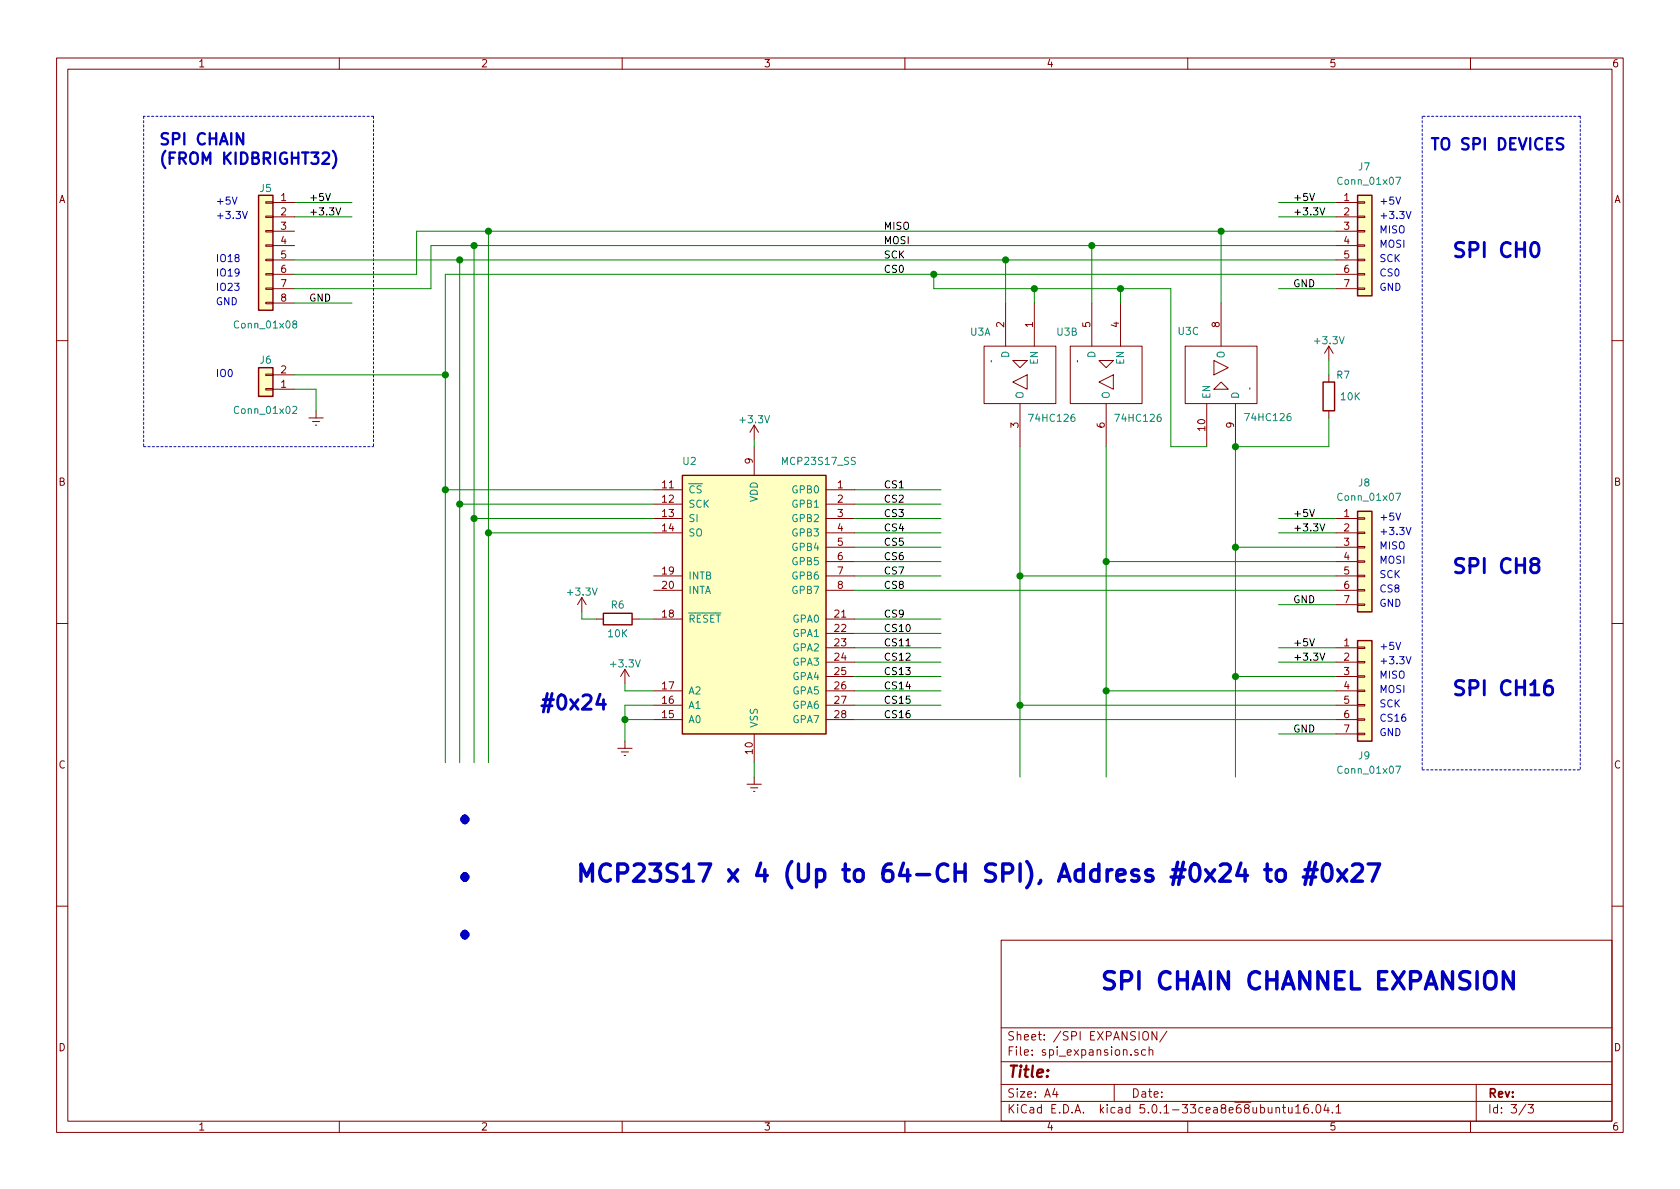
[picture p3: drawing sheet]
<svg xmlns="http://www.w3.org/2000/svg" width="297mm" height="210mm" viewBox="0 0 297 210" stroke-linecap="round" stroke-linejoin="round" font-family="sans-serif">
<g fill="none" stroke="#840000" stroke-width=".18">
<path d="M10 10.3h277v189.9h-277zM12 12.2h273v186.1h-273zM60 10.3v1.9M110 10.3v1.9M160 10.3v1.9M210 10.3v1.9M260 10.3v1.9M47 38.2h1.3v.3h-1.3zM47 35.7h1.3v.2h-1.3zM48.3 35.8h3.8M48.3 38.3h3.8M236.2 35.8h3.8"/>
<path d="M236.2 38.3h3.8M240 38.2h1.3v.3h-1.3zM240 35.7h1.3v.2h-1.3zM47 53.5h1.3v.2h-1.3zM47 50.9h1.3v.3h-1.3zM47 48.4h1.3v.2h-1.3zM47 45.8h1.3v.3h-1.3zM47 43.3h1.3v.3h-1.3zM47 40.8h1.3v.2h-1.3zM48.3 40.9h3.8M48.3 43.4h3.8M48.3 46h3.8"/>
<path d="M48.3 48.5h3.8M48.3 51h3.8M48.3 53.6h3.8M177.8 53.6v7.6M182.9 53.6v7.6M193 53.6v7.6M198.1 53.6v7.6M215.9 53.6v7.6M236.2 40.9h3.8M236.2 43.4h3.8M236.2 46h3.8M236.2 48.5h3.8"/>
<path d="M236.2 51h3.8M240 50.9h1.3v.3h-1.3zM240 48.4h1.3v.2h-1.3zM240 45.8h1.3v.3h-1.3zM240 43.3h1.3v.3h-1.3zM240 40.8h1.3v.2h-1.3zM10 60.2h2M47 66.2h1.3v.2h-1.3zM47 68.7h1.3v.3h-1.3zM48.3 68.8h3.8M48.3 66.3h3.8M54.6 73.9h2.5"/>
<path d="M55.2 74.5h1.3M55.8 75.2h.2M55.9 72.6v1.3M133.3 75.2v2.5M133.3 79v5.1M133.3 75.2l-.7 1.2M133.3 75.2l.8 1.2M174 61.2h12.7v10.2h-12.7zM175.3 63.7v.3zM179.1 67.6l2.5-1.3v2.5zM179.1 63.7h2.5l-1.3 1.3zM180.3 71.4v7.6"/>
<path d="M189.2 61.2h12.7v10.2h-12.7zM190.5 63.7v.3zM194.3 67.6l2.5-1.3v2.5zM194.3 63.7h2.5l-1.2 1.3zM195.6 71.4v7.6M209.5 61.2h12.7v10.2h-12.7zM213.4 71.4v7.6M214.6 63.7l2.6 1.3-2.6 1.3zM215.9 67.6l1.3 1.2h-2.6zM218.4 71.4v7.6M221 68.6v.2zM234.9 61.2v2.5"/>
<path d="M234.9 66.3v1.3M234.9 72.6v1.3M234.9 61.2l-.7 1.3M234.9 61.2l.8 1.3M285 60.2h2M115.6 86.6h5M115.6 89.1h5M115.6 91.7h5M115.6 94.2h5M146 86.6h5.1M146 89.1h5.1M146 91.7h5.1"/>
<path d="M146 94.2h5.1M146 96.8h5.1M146 99.3h5.1M236.2 91.7h3.8M236.2 94.2h3.8M236.2 96.8h3.8M236.2 99.3h3.8M240 99.2h1.3v.2h-1.3zM240 96.6h1.3v.3h-1.3zM240 94.1h1.3v.3h-1.3zM240 91.6h1.3v.2h-1.3zM10 110.3h2"/>
<path d="M102.9 105.7l-.8 1.2M102.9 105.7v2.5M102.9 105.7l.7 1.2M105.4 109.5h1.3M110.5 118.4v2.5M110.5 118.4l-.8 1.2M110.5 118.4l.8 1.2M111.8 109.5h1.2M115.6 109.5h5M115.6 101.8h5M115.6 104.4h5M146 109.5h5.1"/>
<path d="M146 101.8h5.1M146 104.4h5.1M146 112h5.1M146 114.5h5.1M146 117.1h5.1M146 119.6h5.1M236.2 101.8h3.8M236.2 104.4h3.8M236.2 114.5h3.8M236.2 117.1h3.8M236.2 119.6h3.8M236.2 106.9h3.8"/>
<path d="M240 106.8h1.3v.3h-1.3zM240 104.3h1.3v.2h-1.3zM240 101.7h1.3v.3h-1.3zM240 119.5h1.3v.3h-1.3zM240 117h1.3v.2h-1.3zM240 114.4h1.3v.3h-1.3zM285 110.3h2M109.2 132.3h2.6M109.9 133h1.2M110.4 133.6h.2M110.5 131.1v1.2M115.6 127.2h5"/>
<path d="M115.6 124.7h5M115.6 122.2h5M132.1 138.7h2.5M132.7 139.3h1.3M133.2 139.9h.3M133.3 129.8v5.1M133.3 137.4v1.3M146 127.2h5.1M146 124.7h5.1M146 122.2h5.1M236.2 127.2h3.8M236.2 124.7h3.8"/>
<path d="M236.2 122.2h3.8M236.2 129.8h3.8M240 129.7h1.3v.2h-1.3zM240 127.1h1.3v.3h-1.3zM240 124.6h1.3v.2h-1.3zM240 122h1.3v.3h-1.3zM10 160.2h2M177 166.3h108v32h-108zM285 160.2h2M60 198.3v1.9M110 198.3v1.9M160 198.3v1.9"/>
<path d="M177 194.8h108M177 191.8h108M177 187.8h108M177 181.8h108M186.5 192.5l-.4 1h1M186.8 193v1M197 191.8v3M201.2 185.7a.37 .37 0 0 0-.6 .1l.1 .2 .5 .2 .1 .1-.3 .3-.4-.1M202.1 182.6a.5 .5 0 0 1 .6-.2 .5 .5 0 0 1 .3 .5v.5a.5 .5 0 0 1-.4 .5 .5 .5 0 0 1-.5-.5zM202.5 185.7l-.4-.1-.3 .3 .1 .6 .2 .1 .4-.1M203.2 185.7h.1a.37 .37 0 0 1 .5 .1v.8M203.2 185.1v1.5"/>
<path d="M204.5 182.4v1.5l-.8-1.5v1.5M206.3 182.3l-1.2 2M210 198.3v1.9M226.7 195.8h.6M226.9 195.3v1.3l.4 .2M227.8 195.8l.1 .9 .3 .1 .2-.1M228.4 195.8v1M229.1 195.8l.4-.5v1.5M229.1 196.8h.8M231.2 195.3a.59 .59 0 0 0-.7 .7l.1 .7 .2 .1 .5-.1 .1-.5-.2-.2-.4-.1-.3 .3M232 196.7v.1M232.9 195.4l.1-.1a.8 .8 0 0 1 .5 .8 .8 .8 0 0 1-.5 .7 1 1 0 0 1-.1-1.4z"/>
<path d="M234.4 195.2l-.3 1.1h.9M234.8 195.8v1M235.6 196.7v.1M236.2 195.8l.5-.5v1.5M236.2 196.8h.9M260 198.3v1.9M261 191.8v6.5M269.8 195.2l-1.2 2M270.2 195.3h.9l-.5 .6 .4 .1v.7l-.2 .1-.6-.1"/>
</g>
<g fill="none" stroke="#0000c2" stroke-width=".61">
<path d="M219.4 152.6l-.7 2.2h1.9M220.1 153.8v2M223.6 153.8h1.2M224.1 152.8v2.6l.1 .3 .6 .1M225.8 154.1a.85 .85 0 0 1 1.5 .3v.8a.83 .83 0 0 1-.8 .7 .83 .83 0 0 1-.8-.7v-.8zM230.4 155.1h2.2M230.7 153.8h2.2M231.6 152.5l-.9 3.9M232.6 152.5l-.9 3.9M234.1 153.1a.74 .74 0 0 1 .7-.3 .74 .74 0 0 1 .6 .6 2.43 2.43 0 0 1-.3 2.3 .72 .72 0 0 1-1.2-.5 2.8 2.8 0 0 1 .2-2.1zM236.5 153.8l1.6 2M238.1 153.8l-1.6 2"/>
<path d="M239.1 153.1l.5-.3h.7a.81 .81 0 0 1 .4 1.3l-1.7 1.7h1.9M241.9 152.8h2l-1.3 3M267.6 171.8v3.1l-1.8-3.1v3.1"/>
</g>
<path d="M43 23.5v2l-1.1-2v2M58.9 26.7a2.29 2.29 0 0 1 0 3M276.4 24.5a.84 .84 0 0 0-1.1 .1 .47 .47 0 0 0 .3 .8 .81 .81 0 0 1 .8 .5l-.1 .3-.3 .2-.8-.1" fill="none" stroke="#0000c2" stroke-width=".41"/>
<g fill="none" stroke="#008400" stroke-width=".18">
<path d="M52.1 35.8h10.1M52.1 38.3h10.1M226.1 35.8h10.1M226.1 38.3h10.1M52.1 53.6h10.1M52.1 46h184.1M81.3 46v88.9M83.8 43.4v91.5M86.4 40.9v94M165.1 48.5v2.5h41.9v28h6.4M177.8 46v7.6M182.9 51v2.6"/>
<path d="M193 43.4v10.2M198.1 51v2.6M215.9 40.9v12.7M226.1 51h10.1M236.2 43.4h-160v7.6h-24.1M236.2 40.9h-162.5v7.6h-21.6M236.2 48.5h-157.5v86.4M52.1 68.8h3.8v3.8M52.1 66.3h26.6M133.3 77.7v1.3M180.3 79v58.4M195.6 79v58.4"/>
<path d="M234.9 63.7v2.6M234.9 73.9v5.1h-16.5v58.4M78.7 86.6h36.9M81.3 89.1h34.3M83.8 91.7h31.8M86.4 94.2h29.2M151.1 86.6h15.3M151.1 89.1h15.3M151.1 91.7h15.3M151.1 94.2h15.3M151.1 99.3h15.3M151.1 96.8h15.3"/>
<path d="M195.6 99.3h40.6M218.4 96.8h17.8M226.1 91.7h10.1M226.1 94.2h10.1M102.9 108.2v1.3h2.5M113 109.5h2.6M151.1 109.5h15.3M151.1 101.8h15.3M151.1 112h15.3M151.1 114.5h15.3M151.1 117.1h15.3M151.1 119.6h15.3"/>
<path d="M151.1 104.4h85.1M180.3 101.8h55.9M218.4 119.6h17.8M226.1 114.5h10.1M226.1 117.1h10.1M226.1 106.9h10.1M110.5 120.9v1.3h5.1M110.5 127.2h5.1M115.6 124.7h-5.1v6.4M133.3 134.9v2.5M151.1 124.7h15.3M151.1 127.2h85.1"/>
<path d="M151.1 122.2h15.3M180.3 124.7h55.9M195.6 122.2h40.6M226.1 129.8h10.1"/>
</g>
<g fill="#ffffc2" stroke="#ffffc2" stroke-width=".18">
<path d="M45.7 34.5h2.6v20.4h-2.6z"/>
<path d="M45.7 65h2.6v5.1h-2.6z"/>
<path d="M120.6 84.1h25.4v45.7h-25.4z"/>
<path d="M240 34.5h2.6v17.8h-2.6z"/>
<path d="M240 90.4h2.6v17.8h-2.6z"/>
<path d="M240 113.3h2.6v17.8h-2.6z"/>
</g>
<path d="M45.7 34.5h2.6v20.4h-2.6zM240 34.5h2.6v17.8h-2.6zM45.7 65h2.6v5.1h-2.6zM233.9 67.6h2.1v5h-2.1zM120.6 84.1h25.4v45.7h-25.4zM240 90.4h2.6v17.8h-2.6zM106.7 108.5h5.1v2h-5.1zM240 113.3h2.6v17.8h-2.6z" fill="none" stroke="#840000" stroke-width=".25"/>
<path d="M246.8 31.3h.8l-.5 1.3M52 57.3l-.2-.1v-.3l.2-.2 .4 .1v.4l-.5 .1-.1 .2v.3l.2 .2h.4l.1-.2-.1-.4-.2-.1M51.8 72l.4-.1 .3 .3-.1 .2-.7 .7h.8M246.8 87.2h.8l-.5 1.3M246.8 135.5h.8l-.5 1.2" fill="none" stroke="#008484" stroke-width=".18"/>
<path d="M270.9 43.1a.62 .62 0 0 1 .6-.2 .62 .62 0 0 1 .5 .5 1.49 1.49 0 0 1-.5 2 .69 .69 0 0 1-.7-.5 2.12 2.12 0 0 1 .1-1.8zM271.1 99.8l-.5-.4a.62 .62 0 0 1 .5-.7h.5a.55 .55 0 0 1 .5 .6 .55 .55 0 0 1-.5 .5l-.7 .1-.3 .4v.5l.5 .5h.5l.5-.5-.1-.7-.4-.3M106.1 122.8l-.6 1.8h1.6M106.7 123.7v1.7M274.3 120.3a1.01 1.01 0 0 0-1.2 1.1v1l.1 .2 .4 .3h.4l.5-.5v-.6l-.2-.4a.83 .83 0 0 0-1.1 .1l-.1 .3" fill="none" stroke="#0000c2" stroke-width=".51"/>
<path d="M57.6 34.2l.4 1.3 .4-1.3M59.4 36.7l.4 1.3 .4-1.3M231.6 34.2l.4 1.3 .4-1.3M233.4 36.7l.4 1.3 .4-1.3M231.6 90.1l.4 1.3 .4-1.3M233.4 92.6l.4 1.3 .4-1.3M160.2 114.2h.7M231.6 112.9l.4 1.3 .4-1.3M233.4 115.5l.4 1.3 .4-1.3" fill="none" stroke="#000" stroke-width=".18"/>
<g fill="#008400" stroke="#008400" stroke-width=".25">
<circle cx="110.5" cy="127.2" r=".51"/>
<circle cx="86.4" cy="94.2" r=".51"/>
<circle cx="83.8" cy="91.7" r=".51"/>
<circle cx="81.3" cy="89.1" r=".51"/>
<circle cx="78.7" cy="86.6" r=".51"/>
<circle cx="86.4" cy="40.9" r=".51"/>
<circle cx="83.8" cy="43.4" r=".51"/>
<circle cx="177.8" cy="46" r=".51"/>
<circle cx="193" cy="43.4" r=".51"/>
<circle cx="215.9" cy="40.9" r=".51"/>
<circle cx="198.1" cy="51" r=".51"/>
<circle cx="218.4" cy="79" r=".51"/>
<circle cx="218.4" cy="96.8" r=".51"/>
<circle cx="218.4" cy="119.6" r=".51"/>
<circle cx="195.6" cy="99.3" r=".51"/>
<circle cx="195.6" cy="122.2" r=".51"/>
<circle cx="180.3" cy="101.8" r=".51"/>
<circle cx="180.3" cy="124.7" r=".51"/>
<circle cx="182.9" cy="51" r=".51"/>
<circle cx="165.1" cy="48.5" r=".51"/>
<circle cx="78.7" cy="66.3" r=".51"/>
<circle cx="81.3" cy="46" r=".51"/>
</g>
<path d="M41.1 34.8l.4 1.3 .4-1.3M42.9 37.4l.4 1.3 .4-1.3M246.8 34.8l.4 1.3 .4-1.3M248.6 37.4l.4 1.3 .5-1.3M246.8 90.7l.4 1.3 .4-1.3M248.6 93.3l.4 1.2 .5-1.2M246.8 113.6l.4 1.3 .4-1.3M248.6 116.1l.4 1.3 .5-1.3" fill="none" stroke="#0000c2" stroke-width=".18"/>
<path d="M25.4 20.6v58.4M66 20.6h-40.6M66 20.6v58.4M251.5 20.6v115.5M279.4 20.6h-27.9M279.4 20.6v115.5M25.4 79h40.6M251.5 136.1h27.9" fill="none" stroke="#0000c2" stroke-width=".18" stroke-dasharray=".4 .4"/>
<g font-size="8.3" fill="#0000c2">
<text x="80" y="145.5">.</text>
<text x="80" y="155.7">.</text>
<text x="80" y="165.9">.</text>
</g>
<g font-size="4.2" fill="#0000c2">
<text x="101.6" y="156">MCP23S17 x 4 (Up to 64-CH SPI), Address #0x24 to #0x27</text>
<text x="194.3" y="175">SPI CHAIN CHANNEL EXPANSION</text>
</g>
<g font-size="3.5" fill="#0000c2">
<text x="256.5" y="45.5">SPI CH0</text>
<text x="256.5" y="101.4">SPI CH8</text>
<text x="95.2" y="125.5">#0x24</text>
<text x="256.5" y="123">SPI CH16</text>
</g>
<g font-size="2.8" fill="#0000c2">
<text x="27.9" y="25.6">SPI CHAIN</text>
<text x="27.9" y="29.1">(FROM KIDBRIGHT32)</text>
<text x="252.7" y="26.5">TO SPI DEVICES</text>
</g>
<text font-size="2.8" fill="#840000" x="178" y="190.5">Title:</text>
<g font-size="2.1" fill="#840000">
<text x="178" y="184">Sheet: /SPI EXPANSION/</text>
<text x="178" y="186.7">File: spi_expansion.sch</text>
<text x="178" y="196.9">KiCad E.D.A. kicad 5.0.1-33cea8e68ubuntu16.04.1</text>
<text x="178" y="194.1">Size: A4</text>
<text x="200" y="194.1">Date:</text>
<text x="263" y="194.1">Rev:</text>
<text x="263" y="196.9">Id: 3/3</text>
</g>
<g font-size="1.8" fill="#840000">
<text x="35" y="11.9">1</text>
<text x="85" y="11.9">2</text>
<text x="135" y="11.9">3</text>
<text x="185" y="11.9">4</text>
<text x="235" y="11.9">5</text>
<text x="285" y="11.9">6</text>
<text x="10.4" y="35.9">A</text>
<text x="49.7" y="35.6">1</text>
<text x="237.6" y="35.6">1</text>
<text x="285.4" y="35.9">A</text>
<text x="49.7" y="38.1">2</text>
<text x="49.7" y="40.6">3</text>
<text x="237.6" y="38.1">2</text>
<text x="237.6" y="40.6">3</text>
<text x="49.7" y="43.2">4</text>
<text x="49.7" y="45.7">5</text>
<text x="237.6" y="43.2">4</text>
<text x="237.6" y="45.7">5</text>
<text x="49.7" y="48.3">6</text>
<text x="49.7" y="50.8">7</text>
<text x="49.7" y="53.3">8</text>
<text x="237.6" y="48.3">6</text>
<text x="237.6" y="50.8">7</text>
<text x="177.5" y="57.9" transform="rotate(-90 177.5 57.9)">2</text>
<text x="182.6" y="57.9" transform="rotate(-90 182.6 57.9)">1</text>
<text x="192.8" y="57.9" transform="rotate(-90 192.8 57.9)">5</text>
<text x="197.9" y="57.9" transform="rotate(-90 197.9 57.9)">4</text>
<text x="215.6" y="57.9" transform="rotate(-90 215.6 57.9)">8</text>
<text x="49.7" y="68.6">1</text>
<text x="49.7" y="66">2</text>
<text x="180.1" y="75.7" transform="rotate(-90 180.1 75.7)">3</text>
<text x="195.3" y="75.7" transform="rotate(-90 195.3 75.7)">6</text>
<text x="213.1" y="76.1" transform="rotate(-90 213.1 76.1)">10</text>
<text x="218.2" y="75.7" transform="rotate(-90 218.2 75.7)">9</text>
<text x="133.1" y="82" transform="rotate(-90 133.1 82)">9</text>
<text x="10.4" y="85.9">B</text>
<text x="117.1" y="86.4">11</text>
<text x="117.1" y="88.9">12</text>
<text x="148.1" y="86.4">1</text>
<text x="148.1" y="88.9">2</text>
<text x="285.4" y="85.9">B</text>
<text x="117.1" y="91.4">13</text>
<text x="117.1" y="94">14</text>
<text x="148.1" y="91.4">3</text>
<text x="148.1" y="94">4</text>
<text x="237.6" y="91.4">1</text>
<text x="237.6" y="94">2</text>
<text x="117.1" y="101.6">19</text>
<text x="148.1" y="96.5">5</text>
<text x="148.1" y="99.1">6</text>
<text x="148.1" y="101.6">7</text>
<text x="237.6" y="96.5">3</text>
<text x="237.6" y="99.1">4</text>
<text x="237.6" y="101.6">5</text>
<text x="117.1" y="104.1">20</text>
<text x="148.1" y="104.1">8</text>
<text x="237.6" y="104.1">6</text>
<text x="237.6" y="106.7">7</text>
<text x="117.1" y="109.2">18</text>
<text x="147.6" y="109.2">21</text>
<text x="147.6" y="111.8">22</text>
<text x="147.6" y="114.3">23</text>
<text x="147.6" y="116.8">24</text>
<text x="147.6" y="119.4">25</text>
<text x="237.6" y="114.3">1</text>
<text x="237.6" y="116.8">2</text>
<text x="237.6" y="119.4">3</text>
<text x="117.1" y="124.5">16</text>
<text x="117.1" y="121.9">17</text>
<text x="147.6" y="121.9">26</text>
<text x="147.6" y="124.5">27</text>
<text x="237.6" y="121.9">4</text>
<text x="237.6" y="124.5">5</text>
<text x="117.1" y="127">15</text>
<text x="147.6" y="127">28</text>
<text x="237.6" y="127">6</text>
<text x="237.6" y="129.5">7</text>
<text x="10.4" y="135.9">C</text>
<text x="133.1" y="133.3" transform="rotate(-90 133.1 133.3)">10</text>
<text x="285.4" y="135.9">C</text>
<text x="10.4" y="185.9">D</text>
<text x="285.4" y="185.9">D</text>
<text x="35" y="199.9">1</text>
<text x="85" y="199.9">2</text>
<text x="135" y="199.9">3</text>
<text x="185" y="199.9">4</text>
<text x="235" y="199.9">5</text>
<text x="285" y="199.9">6</text>
</g>
<g font-size="1.8" fill="#008484">
<text x="46" y="34">J5</text>
<text x="236.9" y="32.7">Conn_01x07</text>
<text x="240.2" y="30.1">J7</text>
<text x="41.8" y="58.1">Conn_01x08</text>
<text x="171.6" y="59.4">U3A</text>
<text x="186.9" y="59.4">U3B</text>
<text x="208.4" y="59.2">U3C</text>
<text x="46" y="64.3">J6</text>
<text x="178.4" y="63.2" transform="rotate(-90 178.4 63.2)">D</text>
<text x="183.5" y="64.4" transform="rotate(-90 183.5 64.4)">EN</text>
<text x="193.7" y="63.2" transform="rotate(-90 193.7 63.2)">D</text>
<text x="198.8" y="64.4" transform="rotate(-90 198.8 64.4)">EN</text>
<text x="216.5" y="63.3" transform="rotate(-90 216.5 63.3)">O</text>
<text x="232.6" y="60.9">+3.3V</text>
<text x="181" y="70.6" transform="rotate(-90 181 70.6)">O</text>
<text x="196.2" y="70.6" transform="rotate(-90 196.2 70.6)">O</text>
<text x="214" y="70.6" transform="rotate(-90 214 70.6)">EN</text>
<text x="219.1" y="70.6" transform="rotate(-90 219.1 70.6)">D</text>
<text x="236.4" y="67">R7</text>
<text x="237.1" y="70.8">10K</text>
<text x="41.8" y="73.2">Conn_01x02</text>
<text x="131" y="74.8">+3.3V</text>
<text x="182.3" y="74.6">74HC126</text>
<text x="197.5" y="74.6">74HC126</text>
<text x="220.5" y="74.5">74HC126</text>
<text x="120.8" y="82.2">U2</text>
<text x="138.6" y="82.2">MCP23S17_SS</text>
<text x="121.7" y="87.2">CS</text>
<text x="121.7" y="89.8">SCK</text>
<text x="134" y="88.8" transform="rotate(-90 134 88.8)">VDD</text>
<text x="140.2" y="87.2">GPB0</text>
<text x="140.2" y="89.8">GPB1</text>
<text x="236.9" y="88.6">Conn_01x07</text>
<text x="240.2" y="86">J8</text>
<text x="121.7" y="92.3">SI</text>
<text x="121.7" y="94.9">SO</text>
<text x="140.2" y="92.3">GPB2</text>
<text x="140.2" y="94.9">GPB3</text>
<text x="140.2" y="97.4">GPB4</text>
<text x="140.2" y="99.9">GPB5</text>
<text x="100.5" y="105.3">+3.3V</text>
<text x="108.1" y="107.6">R6</text>
<text x="121.7" y="102.5">INTB</text>
<text x="121.7" y="105">INTA</text>
<text x="140.2" y="102.5">GPB6</text>
<text x="140.2" y="105">GPB7</text>
<text x="107.6" y="112.7">10K</text>
<text x="121.7" y="110.1">RESET</text>
<text x="140.2" y="110.1">GPA0</text>
<text x="140.2" y="112.6">GPA1</text>
<text x="108.2" y="118">+3.3V</text>
<text x="140.2" y="115.2">GPA2</text>
<text x="140.2" y="117.7">GPA3</text>
<text x="121.7" y="125.3">A1</text>
<text x="121.7" y="122.8">A2</text>
<text x="140.2" y="120.3">GPA4</text>
<text x="140.2" y="122.8">GPA5</text>
<text x="140.2" y="125.3">GPA6</text>
<text x="121.7" y="127.9">A0</text>
<text x="134" y="128.8" transform="rotate(-90 134 128.8)">VSS</text>
<text x="140.2" y="127.9">GPA7</text>
<text x="236.9" y="136.8">Conn_01x07</text>
<text x="240.2" y="134.3">J9</text>
</g>
<g font-size="1.8">
<text x="54.6" y="35.6">+5V</text>
<text x="228.6" y="35.6">+5V</text>
<text x="54.6" y="38.1">+3.3V</text>
<text x="156.2" y="40.6">MISO</text>
<text x="228.6" y="38.1">+3.3V</text>
<text x="156.2" y="45.7">SCK</text>
<text x="156.2" y="43.2">MOSI</text>
<text x="54.6" y="53.3">GND</text>
<text x="156.2" y="48.3">CS0</text>
<text x="228.6" y="50.8">GND</text>
<text x="156.2" y="86.4">CS1</text>
<text x="156.2" y="88.9">CS2</text>
<text x="156.2" y="91.4">CS3</text>
<text x="156.2" y="94">CS4</text>
<text x="228.6" y="91.4">+5V</text>
<text x="228.6" y="94">+3.3V</text>
<text x="156.2" y="96.5">CS5</text>
<text x="156.2" y="99.1">CS6</text>
<text x="156.2" y="101.6">CS7</text>
<text x="156.2" y="104.1">CS8</text>
<text x="228.6" y="106.7">GND</text>
<text x="156.2" y="109.2">CS9</text>
<text x="156.2" y="111.8">CS10</text>
<text x="156.2" y="114.3">CS11</text>
<text x="156.2" y="116.8">CS12</text>
<text x="156.2" y="119.4">CS13</text>
<text x="228.6" y="114.3">+5V</text>
<text x="228.6" y="116.8">+3.3V</text>
<text x="156.2" y="121.9">CS14</text>
<text x="156.2" y="124.5">CS15</text>
<text x="156.2" y="127">CS16</text>
<text x="228.6" y="129.5">GND</text>
</g>
<g font-size="1.8" fill="#0000c2">
<text x="38.1" y="36.2">+5V</text>
<text x="38.1" y="38.7">+3.3V</text>
<text x="243.8" y="36.2">+5V</text>
<text x="243.8" y="38.7">+3.3V</text>
<text x="243.8" y="41.3">MISO</text>
<text x="38.1" y="46.3">IO18</text>
<text x="243.8" y="43.8">MOSI</text>
<text x="243.8" y="46.3">SCK</text>
<text x="38.1" y="48.9">IO19</text>
<text x="38.1" y="51.4">IO23</text>
<text x="38.1" y="54">GND</text>
<text x="243.8" y="48.9">CS0</text>
<text x="243.8" y="51.4">GND</text>
<text x="38.1" y="66.7">IO0</text>
<text x="243.8" y="92.1">+5V</text>
<text x="243.8" y="94.6">+3.3V</text>
<text x="243.8" y="99.7">MOSI</text>
<text x="243.8" y="97.1">MISO</text>
<text x="243.8" y="102.2">SCK</text>
<text x="243.8" y="104.8">CS8</text>
<text x="243.8" y="107.3">GND</text>
<text x="243.8" y="114.9">+5V</text>
<text x="243.8" y="117.5">+3.3V</text>
<text x="243.8" y="122.5">MOSI</text>
<text x="243.8" y="125.1">SCK</text>
<text x="243.8" y="120">MISO</text>
<text x="243.8" y="127.6">CS16</text>
<text x="243.8" y="130.2">GND</text>
</g>
</svg>
